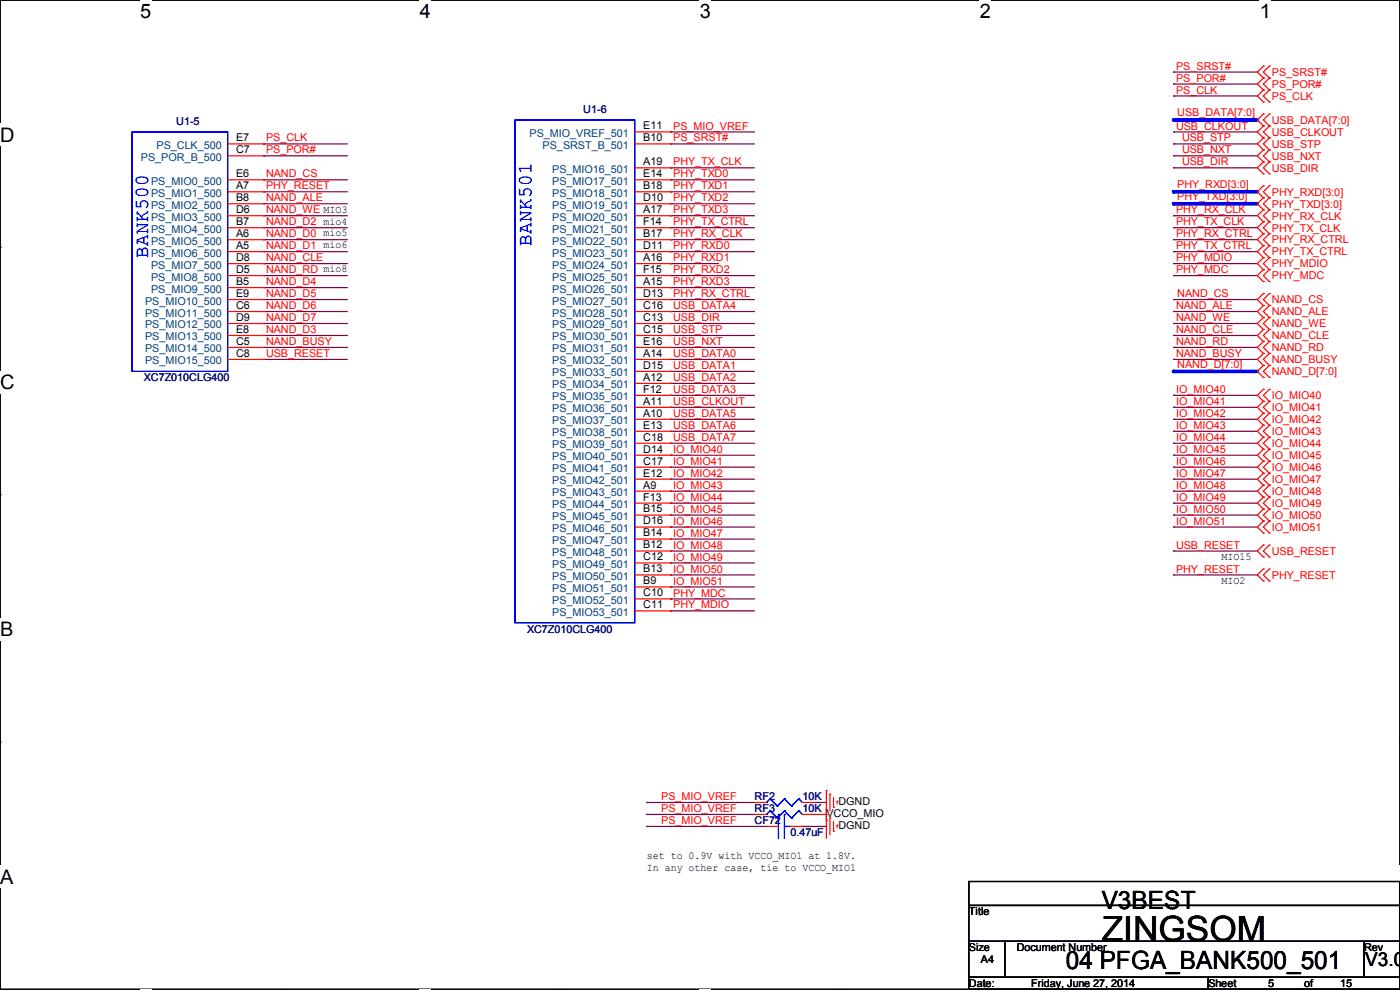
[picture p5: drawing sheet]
<svg xmlns="http://www.w3.org/2000/svg" width="297mm" height="210mm" viewBox="0 0 297 210" stroke-linecap="round" stroke-linejoin="round" font-family="sans-serif">
<path d="M0 0h297v209.8h-297z" fill="none" stroke="#000" stroke-width=".25"/>
<g fill="#fff">
<path d="M29.7 0h2.4v4.8h-2.4z"/>
<path d="M29.7 209.8h2.4v.2h-2.4z"/>
</g>
<path d="M59.4 0h.1M59.4 209.8h.1" fill="none" stroke="#000" stroke-width=".25"/>
<g fill="#fff">
<path d="M89.1 0h2.3v4.8h-2.3z"/>
<path d="M89.1 209.8h2.3v.2h-2.3z"/>
</g>
<path d="M118.8 0h.1M118.8 209.8h.1" fill="none" stroke="#000" stroke-width=".25"/>
<g fill="#fff">
<path d="M148.5 0h2.3v4.8h-2.3z"/>
<path d="M148.5 209.8h2.3v.2h-2.3z"/>
</g>
<path d="M178.2 0h.1M178.2 209.8h.1" fill="none" stroke="#000" stroke-width=".25"/>
<g fill="#fff">
<path d="M207.9 0h2.3v4.8h-2.3z"/>
<path d="M207.9 209.8h2.3v.2h-2.3z"/>
</g>
<path d="M237.6 0h.1M237.6 209.8h.1" fill="none" stroke="#000" stroke-width=".25"/>
<g fill="#fff">
<path d="M267.3 0h2.3v4.8h-2.3z"/>
<path d="M267.3 209.8h2.3v.2h-2.3z"/>
<path d="M0 26.2h3.1v4.8h-3.1z"/>
<path d="M0 78.7h3.1v4.7h-3.1z"/>
</g>
<path d="M0 52.5h.1M297 52.5h.1" fill="none" stroke="#000" stroke-width=".25"/>
<path d="M0 131.1h2.9v4.8h-2.9z" fill="#fff"/>
<path d="M0 104.9h.1M297 104.9h.1" fill="none" stroke="#000" stroke-width=".25"/>
<g fill="#fff">
<path d="M0 183.6h2.9v4.7h-2.9z"/>
<path d="M296.9 183.6h.1v4.7h-.1z"/>
</g>
<path d="M0 157.4h.1M297 157.4h.1" fill="none" stroke="#000" stroke-width=".25"/>
<g fill="none" stroke="#800040" stroke-width=".25">
<path d="M249 17.8h.1M249 15.3h.1M249 17.8h17.7M249 15.3h17.7M249 20.4h.1M249 33.1h.1M249 35.6h.1M249 20.4h17.7M249 33.1h17.7M249 35.6h17.7M249 50.8h.1M249 53.4h.1"/>
<path d="M249 58.5h.1M249 55.9h.1M249 50.8h17.7M249 53.4h17.7M249 58.5h17.7M249 55.9h17.7"/>
</g>
<path d="M249 25.4h17.7" fill="none" stroke="#00f" stroke-width=".76"/>
<circle cx="249" cy="25.4" r=".38" fill="#00f"/>
<path d="M249 43.2h17.7" fill="none" stroke="#00f" stroke-width=".76"/>
<circle cx="249" cy="43.2" r=".38" fill="#00f"/>
<path d="M249 28h.1M249 30.5h.1M249 28h17.7M249 30.5h17.7M249 45.8h.1M249 48.3h.1M249 45.8h17.7M249 48.3h17.7" fill="none" stroke="#800040" stroke-width=".25"/>
<path d="M249 40.7h17.7" fill="none" stroke="#00f" stroke-width=".76"/>
<circle cx="249" cy="40.7" r=".38" fill="#00f"/>
<g fill="none" stroke="#800040" stroke-width=".25">
<path d="M55.9 38.1h.1M55.9 38.1h17.8M142.3 35.6h.1M142.3 38.1h.1M142.3 30.5h.1M142.3 28h.1M142.3 38.1h17.8M142.3 35.6h17.8M142.3 30.5h17.8M142.3 28h17.8M55.9 55.9h.1M55.9 58.5h.1"/>
<path d="M55.9 43.2h.1M55.9 45.8h.1M55.9 48.3h.1M55.9 50.8h.1M55.9 53.4h.1M55.9 55.9h17.8M55.9 58.5h17.8M55.9 43.2h17.8M55.9 45.8h17.8M55.9 48.3h17.8M55.9 50.8h17.8M55.9 53.4h17.8"/>
<path d="M142.3 43.2h.1M142.3 48.3h.1M142.3 53.4h.1M142.3 58.5h.1M142.3 55.9h.1M142.3 50.8h.1M142.3 45.8h.1M142.3 40.7h.1M142.3 55.9h10.1M142.3 58.5h17.8M142.3 43.2h17.8M142.3 45.8h17.8"/>
<path d="M142.3 48.3h17.8M142.3 50.8h17.8M142.3 53.4h17.8M142.3 40.7h17.8M55.9 73.7h.1M55.9 68.6h.1M55.9 61h.1M55.9 66.1h.1M55.9 71.2h.1M55.9 63.5h.1M55.9 73.7h17.8M55.9 68.6h17.8"/>
<path d="M55.9 61h17.8M55.9 66.1h17.8M55.9 71.2h17.8M55.9 63.5h17.8M142.3 63.5h.1M142.3 68.6h.1M142.3 73.7h.1M142.3 78.8h.1M142.3 76.2h.1M142.3 71.2h.1M142.3 66.1h.1M142.3 61h.1"/>
<path d="M142.3 73.7h17.8M142.3 68.6h17.8M142.3 61h17.8M142.3 66.1h17.8M142.3 71.2h17.8M142.3 63.5h17.8M142.3 78.8h17.8M142.3 76.2h17.8M249 71.2h.1M249 76.2h.1M249 63.5h.1M249 66.1h.1"/>
<path d="M249 68.6h.1M249 73.7h.1M249 73.7h17.7M249 68.6h17.7M249 66.1h17.7M249 71.2h17.7M249 63.5h17.7M249 76.2h17.7M142.3 83.9h.1M142.3 91.5h.1M142.3 96.6h.1M142.3 99.1h.1"/>
<path d="M142.3 94h.1M142.3 88.9h.1M142.3 86.4h.1M142.3 81.3h.1M142.3 96.6h17.8M142.3 91.5h17.8M142.3 83.9h17.8M142.3 99.1h17.8M142.3 94h17.8M142.3 88.9h17.8M142.3 86.4h17.8M142.3 81.3h17.8"/>
<path d="M249 96.6h.1M249 91.5h.1M249 83.9h.1M249 86.4h.1M249 88.9h.1M249 94h.1M249 99.1h.1M249 96.6h17.7M249 91.5h17.7M249 83.9h17.7M249 99.1h17.7M249 94h17.7"/>
<path d="M249 88.9h17.7M249 86.4h17.7M142.3 101.6h.1M142.3 106.7h.1M142.3 111.8h.1M142.3 116.9h.1M142.3 119.4h.1M142.3 114.3h.1M142.3 109.3h.1M142.3 104.2h.1M142.3 106.7h17.8M142.3 101.6h17.8"/>
<path d="M142.3 111.8h17.8M142.3 116.9h17.8M142.3 119.4h17.8M142.3 114.3h17.8M142.3 109.3h17.8M142.3 104.2h17.8M249 106.7h.1M249 101.6h.1M249 104.2h.1M249 109.3h.1M249 111.8h.1M249 106.7h17.7"/>
<path d="M249 101.6h17.7M249 111.8h17.7M249 109.3h17.7M249 104.2h17.7M142.3 122h.1M142.3 127h.1M142.3 129.6h.1M142.3 124.5h.1M142.3 122h17.8M142.3 127h17.8M142.3 129.6h17.8M142.3 124.5h17.8"/>
<path d="M137.2 170.2h.1M137.2 172.8h.1M137.2 175.3h.1M137.2 170.2h22.9M137.2 175.3h25.4M137.2 172.8h22.9M170.2 175.3h.1M170.2 175.3h5.1M172.8 170.2h.1M172.8 170.2h2.5"/>
</g>
<path d="M249 78.8h17.7" fill="none" stroke="#00f" stroke-width=".76"/>
<circle cx="249" cy="78.8" r=".38" fill="#00f"/>
<path d="M55.9 33.1h.1M55.9 30.5h.1M55.9 33.1h17.8M55.9 30.5h17.8M55.9 40.7h.1M55.9 40.7h17.8M55.9 76.2h.1M55.9 76.2h17.8M249 116.9h.1M249 116.9h17.7M249 122h.1M249 122h17.7" fill="none" stroke="#800040" stroke-width=".25"/>
<g fill="none" stroke="#f00" stroke-width=".25">
<path d="M268 16.6h.1M268 19.1h.1M268 14h.1M268 16.6l-1.3 1.2 1.3 1.3M268 19.1l-1.3 1.3 1.3 1.2M268 14l-1.3 1.3 1.3 1.3M269.3 19.1h.1M269.3 16.6h.1M269.3 14h.1M269.3 16.6l-1.3 1.2 1.3 1.3M269.3 19.1l-1.3 1.3 1.3 1.2M269.3 14l-1.3 1.3 1.3 1.3"/>
<path d="M48.3 30.5h7.6M48.3 33.1h7.6M48.3 38.1h7.6M55.9 30.5h.1M55.9 33.1h.1M55.9 38.1h.1M134.7 30.5h7.6M134.7 38.1h7.6M134.7 28h7.6M134.7 35.6h7.6M142.3 28h.1M142.3 30.5h.1"/>
<path d="M142.3 35.6h.1M142.3 38.1h.1M268 21.6h.1M268 29.3h.1M268 31.8h.1M268 34.3h.1M268 36.9h.1M268 39.4h.1M268 24.2h.1M268 26.7h.1M268 29.3l-1.3 1.2 1.3 1.3M268 31.8l-1.3 1.3 1.3 1.2"/>
<path d="M268 34.3l-1.3 1.3 1.3 1.3M268 39.4l-1.3 1.3 1.3 1.3M268 24.2l-1.3 1.2 1.3 1.3M268 26.7l-1.3 1.3 1.3 1.3M269.3 21.6h.1M269.3 31.8h.1M269.3 29.3h.1M269.3 34.3h.1M269.3 36.9h.1M269.3 39.4h.1M269.3 26.7h.1M269.3 24.2h.1"/>
<path d="M269.3 29.3l-1.3 1.2 1.3 1.3M269.3 31.8l-1.3 1.3 1.3 1.2M269.3 34.3l-1.3 1.3 1.3 1.3M269.3 39.4l-1.3 1.3 1.3 1.3M269.3 24.2l-1.3 1.2 1.3 1.3M269.3 26.7l-1.3 1.3 1.3 1.3M48.3 40.7h7.6M48.3 43.2h7.6M48.3 45.8h7.6M48.3 48.3h7.6M48.3 50.8h7.6M48.3 53.4h7.6"/>
<path d="M48.3 55.9h7.6M48.3 58.5h7.6M55.9 40.7h.1M55.9 43.2h.1M55.9 45.8h.1M55.9 48.3h.1M55.9 50.8h.1M55.9 53.4h.1M55.9 55.9h.1M55.9 58.5h.1M134.7 40.7h7.6M134.7 43.2h7.6"/>
<path d="M134.7 45.8h7.6M134.7 48.3h7.6M134.7 50.8h7.6M134.7 53.4h7.6M134.7 55.9h7.6M134.7 58.5h7.6M142.3 40.7h.1M142.3 43.2h.1M142.3 45.8h.1M142.3 48.3h.1M142.3 50.8h.1M142.3 53.4h.1"/>
<path d="M142.3 55.9h.1M142.3 58.5h.1M268 49.6h.1M268 52.1h.1M268 54.7h.1M268 57.2h.1M268 59.7h.1M268 44.5h.1M268 47h.1M268 42h.1M268 49.6l-1.3 1.2 1.3 1.3M268 52.1l-1.3 1.3 1.3 1.3"/>
<path d="M268 57.2l-1.3 1.3 1.3 1.2M268 54.7l-1.3 1.2 1.3 1.3M268 44.5l-1.3 1.3 1.3 1.2M268 47l-1.3 1.3 1.3 1.3M268 42l-1.3 1.2 1.3 1.3M269.3 52.1h.1M269.3 49.6h.1M269.3 54.7h.1M269.3 59.7h.1M269.3 57.2h.1M269.3 47h.1M269.3 44.5h.1"/>
<path d="M269.3 42h.1M269.3 49.6l-1.3 1.2 1.3 1.3M269.3 52.1l-1.3 1.3 1.3 1.3M269.3 57.2l-1.3 1.3 1.3 1.2M269.3 54.7l-1.3 1.2 1.3 1.3M269.3 44.5l-1.3 1.3 1.3 1.2M269.3 47l-1.3 1.3 1.3 1.3M269.3 42l-1.3 1.2 1.3 1.3M48.3 61h7.6M48.3 63.5h7.6M48.3 66.1h7.6M48.3 68.6h7.6"/>
<path d="M48.3 71.2h7.6M48.3 73.7h7.6M48.3 76.2h7.6M55.9 61h.1M55.9 63.5h.1M55.9 66.1h.1M55.9 68.6h.1M55.9 71.2h.1M55.9 73.7h.1M55.9 76.2h.1M134.7 61h7.6M134.7 63.5h7.6"/>
<path d="M134.7 66.1h7.6M134.7 68.6h7.6M134.7 71.2h7.6M134.7 73.7h7.6M134.7 76.2h7.6M134.7 78.8h7.6M142.3 61h.1M142.3 63.5h.1M142.3 66.1h.1M142.3 68.6h.1M142.3 71.2h.1M142.3 73.7h.1"/>
<path d="M142.3 76.2h.1M142.3 78.8h.1M268 69.9h.1M268 72.4h.1M268 75h.1M268 77.5h.1M268 62.3h.1M268 64.8h.1M268 67.4h.1M268 69.9l-1.3 1.3 1.3 1.2M268 72.4l-1.3 1.3 1.3 1.3M268 75l-1.3 1.2 1.3 1.3"/>
<path d="M268 77.5l-1.3 1.3 1.3 1.3M268 62.3l-1.3 1.2 1.3 1.3M268 64.8l-1.3 1.3 1.3 1.3M268 67.4l-1.3 1.2 1.3 1.3M269.3 72.4h.1M269.3 69.9h.1M269.3 75h.1M269.3 77.5h.1M269.3 64.8h.1M269.3 62.3h.1M269.3 67.4h.1M269.3 69.9l-1.3 1.3 1.3 1.2"/>
<path d="M269.3 72.4l-1.3 1.3 1.3 1.3M269.3 75l-1.3 1.2 1.3 1.3M269.3 77.5l-1.3 1.3 1.3 1.3M269.3 62.3l-1.3 1.2 1.3 1.3M269.3 64.8l-1.3 1.3 1.3 1.3M269.3 67.4l-1.3 1.2 1.3 1.3M134.7 81.3h7.6M134.7 83.9h7.6M134.7 86.4h7.6M134.7 88.9h7.6M134.7 91.5h7.6M134.7 94h7.6"/>
<path d="M134.7 96.6h7.6M134.7 99.1h7.6M142.3 81.3h.1M142.3 83.9h.1M142.3 86.4h.1M142.3 88.9h.1M142.3 91.5h.1M142.3 94h.1M142.3 96.6h.1M142.3 99.1h.1M268 90.2h.1M268 92.8h.1"/>
<path d="M268 95.3h.1M268 97.8h.1M268 82.6h.1M268 85.1h.1M268 87.7h.1M268 80.1h.1M268 90.2l-1.3 1.3 1.3 1.3M268 95.3l-1.3 1.3 1.3 1.2M268 82.6l-1.3 1.3 1.3 1.2M268 85.1l-1.3 1.3 1.3 1.3M268 87.7l-1.3 1.2 1.3 1.3M268 92.8l-1.3 1.2 1.3 1.3"/>
<path d="M268 97.8l-1.3 1.3 1.3 1.3M269.3 92.8h.1M269.3 90.2h.1M269.3 97.8h.1M269.3 95.3h.1M269.3 85.1h.1M269.3 82.6h.1M269.3 87.7h.1M269.3 80.1h.1M269.3 90.2l-1.3 1.3 1.3 1.3M269.3 95.3l-1.3 1.3 1.3 1.2M269.3 82.6l-1.3 1.3 1.3 1.2"/>
<path d="M269.3 85.1l-1.3 1.3 1.3 1.3M269.3 87.7l-1.3 1.2 1.3 1.3M269.3 92.8l-1.3 1.2 1.3 1.3M269.3 97.8l-1.3 1.3 1.3 1.3M134.7 101.6h7.6M134.7 104.2h7.6M134.7 106.7h7.6M134.7 109.3h7.6M134.7 111.8h7.6M134.7 114.3h7.6M134.7 116.9h7.6M134.7 119.4h7.6"/>
<path d="M142.3 101.6h.1M142.3 104.2h.1M142.3 106.7h.1M142.3 109.3h.1M142.3 111.8h.1M142.3 114.3h.1M142.3 116.9h.1M142.3 119.4h.1M268 100.4h.1M268 102.9h.1M268 105.5h.1M268 108h.1"/>
<path d="M268 110.5h.1M268 113.1h.1M268 115.6h.1M268 118.2h.1M268 100.4l-1.3 1.2 1.3 1.3M268 105.5l-1.3 1.2 1.3 1.3M268 102.9l-1.3 1.3 1.3 1.3M268 108l-1.3 1.3 1.3 1.2M268 110.5l-1.3 1.3 1.3 1.3M268 115.6l-1.3 1.3 1.3 1.3M269.3 102.9h.1M269.3 100.4h.1"/>
<path d="M269.3 108h.1M269.3 105.5h.1M269.3 110.5h.1M269.3 113.1h.1M269.3 118.2h.1M269.3 115.6h.1M269.3 100.4l-1.3 1.2 1.3 1.3M269.3 105.5l-1.3 1.2 1.3 1.3M269.3 102.9l-1.3 1.3 1.3 1.3M269.3 108l-1.3 1.3 1.3 1.2M269.3 110.5l-1.3 1.3 1.3 1.3M269.3 115.6l-1.3 1.3 1.3 1.3"/>
<path d="M134.7 122h7.6M134.7 124.5h7.6M134.7 127h7.6M134.7 129.6h7.6M142.3 122h.1M142.3 124.5h.1M142.3 127h.1M142.3 129.6h.1M268 120.7h.1M268 123.2h.1M268 120.7l-1.3 1.3 1.3 1.2M269.3 123.2h.1"/>
<path d="M269.3 120.7h.1M269.3 120.7l-1.3 1.3 1.3 1.2M160.1 170.2h.1M160.1 172.8h.1M160.1 172.8h2.5M160.1 170.2h2.5M162.6 175.3h.1M162.6 175.3h2.5M167.7 175.3h2.5M170.2 175.3h.1M170.2 172.8h5.1M170.2 170.2h2.6"/>
<path d="M172.8 172.8h.1M172.8 170.2h.1M175.3 167.7h.1M175.3 174h.1M175.3 172.8h.1M175.3 167.7v10.1M176.1 168.4h.1M176.1 173.5h.1M176.1 168.4v3.6M176.1 173.5v3.6M176.8 171.2h.1M176.8 176.3h.1"/>
<path d="M176.8 169.2v2M176.8 174.3v2M177.6 170h.1M177.6 175h.1M177.6 170v.5M177.6 175v.6"/>
</g>
<path d="M205.5 187h91.5v5.1h-91.5zM205.5 192.1h91.5v7.6h-91.5zM205.5 199.7h7.6v7.6h-7.6zM213.1 199.7h76.2v7.6h-76.2zM289.3 199.7h7.7v7.6h-7.7zM205.5 207.3h50.8v2.5h-50.8zM256.3 207.3h40.7v2.5h-40.7z" fill="none" stroke="#000" stroke-width=".25"/>
<g fill="none" stroke="#00f" stroke-width=".25">
<path d="M28 28h20.3v50.8h-20.3zM109.3 25.4h25.4v106.7h-25.4zM162.6 170.2h.1M162.6 172.8h.1M163.4 169.5h.1M163.4 172h.1M163.4 169.5l1.5 1.5M163.4 169.5l-.8 .7M163.4 172l1.5 1.5M163.4 172l-.8 .8M164.9 171h.1M164.9 173.5h.1"/>
<path d="M165.1 172.8h.1M165.1 172.8v5M166.4 172.8h.1M166.4 175.3h.1M166.4 169.5h.1M166.4 172h.1M166.4 172.8v5M166.4 175.3h1.3M166.4 169.5l1.5 1.5M166.4 169.5l-1.5 1.5M166.4 172l1.5 1.5M166.4 172l-1.5 1.5"/>
<path d="M167.9 171h.1M167.9 173.5h.1M169.5 169.5h.1M169.5 172h.1M169.5 169.5l.7 .7M169.5 169.5l-1.6 1.5M169.5 172l.7 .8M169.5 172l-1.6 1.5"/>
</g>
<text font-size="7.4" x="233.7" y="199.7">ZINGSOM</text>
<g font-size="5.3">
<text x="233.7" y="192.8">V3BEST</text>
<text x="226.1" y="205.5">04 PFGA_BANK500_501</text>
</g>
<g font-size="4.2">
<text x="29.7" y="3.9">5</text>
<text x="89.1" y="3.9">4</text>
<text x="148.5" y="3.9">3</text>
<text x="207.9" y="3.9">2</text>
<text x="267.2" y="3.9">1</text>
<text x="0" y="30.1">D</text>
<text x="0" y="82.5">C</text>
<text x="0" y="135">B</text>
<text x="0" y="187.4">A</text>
<text x="297" y="187.4">A</text>
</g>
<g font-size="4.2" fill="#00f">
<text x="112.7" y="52.1" transform="rotate(-90 112.7 52.1)">BANK501</text>
<text x="31.5" y="54.7" transform="rotate(-90 31.5 54.7)">BANK500</text>
</g>
<text font-size="4.1" x="289.6" y="204.9">V3.0</text>
<g font-size="2.3" fill="#f00">
<text x="249.5" y="17.3">PS_POR#</text>
<text x="249.5" y="14.8">PS_SRST#</text>
<text x="269.8" y="16.1">PS_SRST#</text>
<text x="249.5" y="19.9">PS_CLK</text>
<text x="269.8" y="18.6">PS_POR#</text>
<text x="269.8" y="21.2">PS_CLK</text>
<text x="142.8" y="27.5">PS_MIO_VREF</text>
<text x="249.5" y="27.5">USB_CLKOUT</text>
<text x="249.7" y="24.7">USB_DATA[7:0]</text>
<text x="269.8" y="26.2">USB_DATA[7:0]</text>
<text x="269.8" y="28.8">USB_CLKOUT</text>
<text x="56.4" y="32.6">PS_POR#</text>
<text x="56.4" y="30">PS_CLK</text>
<text x="142.8" y="35.1">PHY_TX_CLK</text>
<text x="142.8" y="30">PS_SRST#</text>
<text x="250.8" y="32.6">USB_NXT</text>
<text x="250.8" y="35.1">USB_DIR</text>
<text x="250.8" y="30">USB_STP</text>
<text x="269.8" y="31.3">USB_STP</text>
<text x="269.8" y="33.9">USB_NXT</text>
<text x="56.4" y="37.6">NAND_CS</text>
<text x="56.4" y="40.2">PHY_RESET</text>
<text x="142.8" y="37.6">PHY_TXD0</text>
<text x="142.8" y="40.2">PHY_TXD1</text>
<text x="249.7" y="39.9">PHY_RXD[3:0]</text>
<text x="269.8" y="36.4">USB_DIR</text>
<text x="269.8" y="41.5">PHY_RXD[3:0]</text>
<text x="56.4" y="42.7">NAND_ALE</text>
<text x="56.4" y="45.3">NAND_WE MIO3</text>
<text x="56.4" y="47.8">NAND_D2 mio4</text>
<text x="142.8" y="42.7">PHY_TXD2</text>
<text x="142.8" y="47.8">PHY_TX_CTRL</text>
<text x="142.8" y="45.3">PHY_TXD3</text>
<text x="249.5" y="45.3">PHY_RX_CLK</text>
<text x="249.5" y="47.8">PHY_TX_CLK</text>
<text x="249.7" y="42.5">PHY_TXD[3:0]</text>
<text x="269.8" y="46.6">PHY_RX_CLK</text>
<text x="269.8" y="44">PHY_TXD[3:0]</text>
<text x="56.4" y="50.3">NAND_D0 mio5</text>
<text x="56.4" y="52.9">NAND_D1 mio6</text>
<text x="142.8" y="52.9">PHY_RXD0</text>
<text x="142.8" y="50.3">PHY_RX_CLK</text>
<text x="249.5" y="50.3">PHY_RX_CTRL</text>
<text x="249.5" y="52.9">PHY_TX_CTRL</text>
<text x="269.8" y="51.6">PHY_RX_CTRL</text>
<text x="269.8" y="49.1">PHY_TX_CLK</text>
<text x="56.4" y="55.4">NAND_CLE</text>
<text x="56.4" y="58">NAND_RD mio8</text>
<text x="142.8" y="58">PHY_RXD2</text>
<text x="142.8" y="55.4">PHY_RXD1</text>
<text x="249.5" y="58">PHY_MDC</text>
<text x="249.5" y="55.4">PHY_MDIO</text>
<text x="269.8" y="54.2">PHY_TX_CTRL</text>
<text x="269.8" y="59.3">PHY_MDC</text>
<text x="269.8" y="56.7">PHY_MDIO</text>
<text x="56.4" y="60.5">NAND_D4</text>
<text x="56.4" y="65.6">NAND_D6</text>
<text x="56.4" y="63">NAND_D5</text>
<text x="142.8" y="63">PHY_RX_CTRL</text>
<text x="142.8" y="65.6">USB_DATA4</text>
<text x="142.8" y="60.5">PHY_RXD3</text>
<text x="249.5" y="65.6">NAND_ALE</text>
<text x="249.7" y="63">NAND_CS</text>
<text x="269.8" y="64.3">NAND_CS</text>
<text x="56.4" y="68.1">NAND_D7</text>
<text x="56.4" y="70.7">NAND_D3</text>
<text x="142.8" y="68.1">USB_DIR</text>
<text x="142.8" y="70.7">USB_STP</text>
<text x="249.5" y="70.7">NAND_CLE</text>
<text x="249.5" y="68.1">NAND_WE</text>
<text x="269.8" y="72">NAND_CLE</text>
<text x="269.8" y="66.9">NAND_ALE</text>
<text x="269.8" y="69.4">NAND_WE</text>
<text x="56.4" y="73.2">NAND_BUSY</text>
<text x="56.4" y="75.7">USB_RESET</text>
<text x="142.8" y="73.2">USB_NXT</text>
<text x="142.8" y="75.7">USB_DATA0</text>
<text x="249.5" y="75.7">NAND_BUSY</text>
<text x="249.5" y="73.2">NAND_RD</text>
<text x="269.8" y="74.5">NAND_RD</text>
<text x="269.8" y="77">NAND_BUSY</text>
<text x="142.8" y="78.3">USB_DATA1</text>
<text x="142.8" y="83.4">USB_DATA3</text>
<text x="142.8" y="80.8">USB_DATA2</text>
<text x="249.5" y="83.4">IO_MIO40</text>
<text x="249.7" y="78">NAND_D[7:0]</text>
<text x="269.8" y="79.6">NAND_D[7:0]</text>
<text x="142.8" y="88.4">USB_DATA5</text>
<text x="142.8" y="85.9">USB_CLKOUT</text>
<text x="249.5" y="85.9">IO_MIO41</text>
<text x="249.5" y="88.4">IO_MIO42</text>
<text x="269.8" y="84.7">IO_MIO40</text>
<text x="269.8" y="87.2">IO_MIO41</text>
<text x="269.8" y="89.7">IO_MIO42</text>
<text x="142.8" y="91">USB_DATA6</text>
<text x="142.8" y="93.5">USB_DATA7</text>
<text x="249.5" y="91">IO_MIO43</text>
<text x="249.5" y="93.5">IO_MIO44</text>
<text x="269.8" y="92.3">IO_MIO43</text>
<text x="269.8" y="94.8">IO_MIO44</text>
<text x="142.8" y="96.1">IO_MIO40</text>
<text x="142.8" y="101.1">IO_MIO42</text>
<text x="142.8" y="98.6">IO_MIO41</text>
<text x="249.5" y="96.1">IO_MIO45</text>
<text x="249.5" y="101.1">IO_MIO47</text>
<text x="249.5" y="98.6">IO_MIO46</text>
<text x="269.8" y="97.4">IO_MIO45</text>
<text x="269.8" y="99.9">IO_MIO46</text>
<text x="142.8" y="106.2">IO_MIO44</text>
<text x="142.8" y="103.7">IO_MIO43</text>
<text x="249.5" y="106.2">IO_MIO49</text>
<text x="249.5" y="103.7">IO_MIO48</text>
<text x="269.8" y="102.4">IO_MIO47</text>
<text x="269.8" y="107.5">IO_MIO49</text>
<text x="269.8" y="105">IO_MIO48</text>
<text x="142.8" y="111.3">IO_MIO46</text>
<text x="142.8" y="113.8">IO_MIO47</text>
<text x="142.8" y="108.8">IO_MIO45</text>
<text x="249.5" y="108.8">IO_MIO50</text>
<text x="249.5" y="111.3">IO_MIO51</text>
<text x="269.8" y="110.1">IO_MIO50</text>
<text x="269.8" y="112.6">IO_MIO51</text>
<text x="142.8" y="116.4">IO_MIO48</text>
<text x="142.8" y="118.9">IO_MIO49</text>
<text x="249.5" y="116.4">USB_RESET</text>
<text x="269.8" y="117.7">USB_RESET</text>
<text x="142.8" y="121.5">IO_MIO50</text>
<text x="142.8" y="124">IO_MIO51</text>
<text x="249.5" y="121.5">PHY_RESET</text>
<text x="269.8" y="122.8">PHY_RESET</text>
<text x="142.8" y="126.5">PHY_MDC</text>
<text x="142.8" y="129.1">PHY_MDIO</text>
<text x="140.3" y="169.7">PS_MIO_VREF</text>
<text x="140.3" y="172.3">PS_MIO_VREF</text>
<text x="140.3" y="174.8">PS_MIO_VREF</text>
</g>
<g font-size="2.3" fill="#000080">
<text x="123.7" y="24">U1-6</text>
<text x="37.4" y="26.5">U1-5</text>
<text x="30.5" y="80.9">XC7Z010CLG400</text>
<text x="111.8" y="134.2">XC7Z010CLG400</text>
<text x="160.1" y="169.8">RF2</text>
<text x="160.1" y="172.3">RF3</text>
<text x="170.2" y="169.8">10K</text>
<text x="170.2" y="172.3">10K</text>
<text x="160.1" y="174.8">CF72</text>
<text x="167.7" y="177.4">0.47uF</text>
</g>
<g font-size="2.3">
<text x="50.1" y="30">E7</text>
<text x="136.4" y="27.4">E11</text>
<text x="136.4" y="30">B10</text>
<text x="50.1" y="32.5">C7</text>
<text x="136.4" y="35.1">A19</text>
<text x="50.1" y="37.6">E6</text>
<text x="50.1" y="40.1">A7</text>
<text x="136.4" y="37.6">E14</text>
<text x="136.4" y="40.1">B18</text>
<text x="50.1" y="42.7">B8</text>
<text x="50.1" y="45.2">D6</text>
<text x="50.1" y="47.8">B7</text>
<text x="136.4" y="42.7">D10</text>
<text x="136.4" y="45.2">A17</text>
<text x="136.4" y="47.8">F14</text>
<text x="50.1" y="50.3">A6</text>
<text x="50.1" y="52.8">A5</text>
<text x="136.4" y="50.3">B17</text>
<text x="136.4" y="52.8">D11</text>
<text x="50.1" y="55.4">D8</text>
<text x="50.1" y="57.9">D5</text>
<text x="136.4" y="55.4">A16</text>
<text x="136.4" y="57.9">F15</text>
<text x="50.1" y="60.5">B5</text>
<text x="50.1" y="63">E9</text>
<text x="50.1" y="65.5">C6</text>
<text x="136.4" y="60.5">A15</text>
<text x="136.4" y="63">D13</text>
<text x="136.4" y="65.5">C16</text>
<text x="50.1" y="68.1">D9</text>
<text x="50.1" y="70.6">E8</text>
<text x="136.4" y="68.1">C13</text>
<text x="136.4" y="70.6">C15</text>
<text x="50.1" y="73.2">C5</text>
<text x="50.1" y="75.7">C8</text>
<text x="136.4" y="73.2">E16</text>
<text x="136.4" y="75.7">A14</text>
<text x="136.4" y="78.2">D15</text>
<text x="136.4" y="80.8">A12</text>
<text x="136.4" y="83.3">F12</text>
<text x="136.4" y="85.9">A11</text>
<text x="136.4" y="88.4">A10</text>
<text x="136.4" y="90.9">E13</text>
<text x="136.4" y="93.5">C18</text>
<text x="136.4" y="96">D14</text>
<text x="136.4" y="98.6">C17</text>
<text x="136.4" y="101.1">E12</text>
<text x="136.4" y="103.6">A9</text>
<text x="136.4" y="106.2">F13</text>
<text x="136.4" y="108.7">B15</text>
<text x="136.4" y="111.3">D16</text>
<text x="136.4" y="113.8">B14</text>
<text x="136.4" y="116.3">B12</text>
<text x="136.4" y="118.9">C12</text>
<text x="259.1" y="118.7">MIO15</text>
<text x="136.4" y="121.4">B13</text>
<text x="136.4" y="124">B9</text>
<text x="259.1" y="123.8">MIO2</text>
<text x="136.4" y="126.5">C10</text>
<text x="136.4" y="129">C11</text>
<text x="175.3" y="173.3">VCCO_MIO</text>
<text x="177.9" y="170.8">DGND</text>
<text x="177.9" y="175.9">DGND</text>
<text x="137.2" y="182.2">set to 0.9V with VCCO_MIO1 at 1.8V.</text>
<text x="137.2" y="184.7">In any other case, tie to VCCO_MIO1</text>
<text x="205.5" y="194.1">Title</text>
<text x="205.5" y="201.8">Size</text>
<text x="215.7" y="201.8">Document Number</text>
<text x="289.4" y="201.8">Rev</text>
<text x="205.5" y="209.4">Date:</text>
<text x="208.1" y="204.3">A4</text>
<text x="218.7" y="209.4">Friday, June 27, 2014</text>
<text x="256.3" y="209.4">Sheet</text>
<text x="269" y="209.4">5</text>
<text x="276.7" y="209.4">of</text>
<text x="284.3" y="209.4">15</text>
</g>
<g font-size="2.3" fill="#004080">
<text x="112.3" y="29">PS_MIO_VREF_501</text>
<text x="29.9" y="34.1">PS_POR_B_500</text>
<text x="33.2" y="31.6">PS_CLK_500</text>
<text x="115.1" y="31.6">PS_SRST_B_501</text>
<text x="32" y="39.2">PS_MIO0_500</text>
<text x="32" y="41.7">PS_MIO1_500</text>
<text x="117.1" y="36.7">PS_MIO16_501</text>
<text x="117.1" y="39.2">PS_MIO17_501</text>
<text x="117.1" y="41.7">PS_MIO18_501</text>
<text x="32" y="44.3">PS_MIO2_500</text>
<text x="32" y="46.8">PS_MIO3_500</text>
<text x="117.1" y="44.3">PS_MIO19_501</text>
<text x="117.1" y="46.8">PS_MIO20_501</text>
<text x="32" y="49.4">PS_MIO4_500</text>
<text x="32" y="51.9">PS_MIO5_500</text>
<text x="117.1" y="49.4">PS_MIO21_501</text>
<text x="117.1" y="51.9">PS_MIO22_501</text>
<text x="32" y="54.4">PS_MIO6_500</text>
<text x="32" y="57">PS_MIO7_500</text>
<text x="32" y="59.5">PS_MIO8_500</text>
<text x="117.1" y="54.4">PS_MIO23_501</text>
<text x="117.1" y="57">PS_MIO24_501</text>
<text x="117.1" y="59.5">PS_MIO25_501</text>
<text x="30.8" y="64.6">PS_MIO10_500</text>
<text x="32" y="62.1">PS_MIO9_500</text>
<text x="117.1" y="62.1">PS_MIO26_501</text>
<text x="117.1" y="64.6">PS_MIO27_501</text>
<text x="30.8" y="67.1">PS_MIO11_500</text>
<text x="30.8" y="69.7">PS_MIO12_500</text>
<text x="117.1" y="67.1">PS_MIO28_501</text>
<text x="117.1" y="69.7">PS_MIO29_501</text>
<text x="30.8" y="72.2">PS_MIO13_500</text>
<text x="30.8" y="74.8">PS_MIO14_500</text>
<text x="30.8" y="77.3">PS_MIO15_500</text>
<text x="117.1" y="72.2">PS_MIO30_501</text>
<text x="117.1" y="74.8">PS_MIO31_501</text>
<text x="117.1" y="77.3">PS_MIO32_501</text>
<text x="117.1" y="79.8">PS_MIO33_501</text>
<text x="117.1" y="82.4">PS_MIO34_501</text>
<text x="117.1" y="84.9">PS_MIO35_501</text>
<text x="117.1" y="87.5">PS_MIO36_501</text>
<text x="117.1" y="90">PS_MIO37_501</text>
<text x="117.1" y="92.5">PS_MIO38_501</text>
<text x="117.1" y="95.1">PS_MIO39_501</text>
<text x="117.1" y="97.6">PS_MIO40_501</text>
<text x="117.1" y="100.2">PS_MIO41_501</text>
<text x="117.1" y="102.7">PS_MIO42_501</text>
<text x="117.1" y="105.2">PS_MIO43_501</text>
<text x="117.1" y="107.8">PS_MIO44_501</text>
<text x="117.1" y="110.3">PS_MIO45_501</text>
<text x="117.1" y="112.9">PS_MIO46_501</text>
<text x="117.1" y="115.4">PS_MIO47_501</text>
<text x="117.1" y="117.9">PS_MIO48_501</text>
<text x="117.1" y="120.5">PS_MIO49_501</text>
<text x="117.1" y="123">PS_MIO50_501</text>
<text x="117.1" y="125.6">PS_MIO51_501</text>
<text x="117.1" y="128.1">PS_MIO52_501</text>
<text x="117.1" y="130.6">PS_MIO53_501</text>
</g>
</svg>
